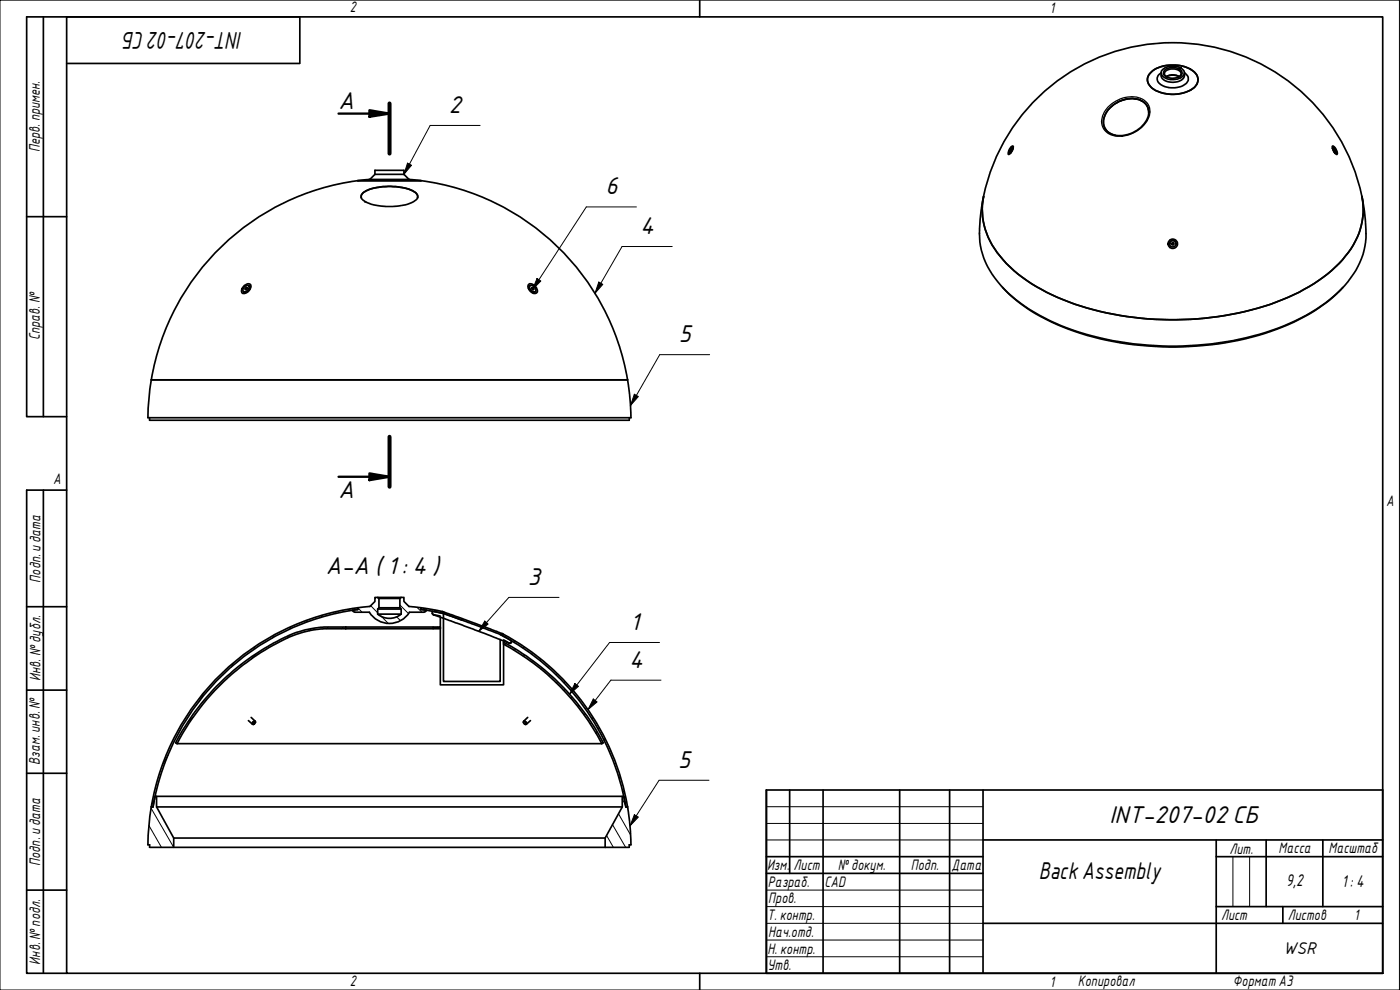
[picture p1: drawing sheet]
<svg xmlns="http://www.w3.org/2000/svg" width="420mm" height="297mm" viewBox="0 0 420 297" stroke-linecap="round" stroke-linejoin="round" font-family="sans-serif">
<g fill="none" stroke="#000" stroke-width=".3">
<path d="M113.2 179.2l.5 .6M70 198.9l-.7 1.4M76.6 194l-.6 .9M77.1 196l-1.7 1.8M82.2 190.5l-.5 .9M87.1 190.5l-.9 1M87.4 188l-.5 .8M92.1 186.1l-.4 .7M93.5 188.6l-.7 .7M96.6 184.6l-.3 .7M98.5 188.1l-.5 .5M101 183.5l-.4 .6"/>
<path d="M103 188.1l-.5 .5M105.1 182.7l-.3 .5M107.4 182.4l1.2 1.3M111.3 181.7l2 2.2M114.4 184.8l2.1 2.2M119.1 185.1l1 1.1M120 181.5l2.6 2.6M125.2 182.2l1.4 1.5M127.2 182.5l-.3 .4M130.6 183.1l-.3 .4M131.3 188.1l-.5 .5M151.8 190.7l-.3 .4"/>
<path d="M151.8 193.1l-.3 .4M154.6 192.3l-.3 .4M154.7 194.7l-.4 .4M157.2 194l-.2 .4M157.4 196.5l-.4 .4M159.8 195.8l-.2 .5M160.1 198.4l-.4 .3M162.4 197.9l-.3 .3M164.8 199.9l-.2 .4M58.1 215l-1.8 1.8M61.4 207.6l-1.6 2.8M162.6 200.3l-.4 .4"/>
<path d="M165 202.4l-.3 .3M167.2 202.1l-.3 .5M167.3 204.6l-.3 .3M169.5 206.9l-.3 .3M169.5 204.5l-.2 .4M171.7 209.2l-.4 .3M171.8 206.9l-.3 .5M173.7 211.6l-.3 .4M173.9 209.5l-.2 .5M175.7 214.2l-.4 .4M176 212.3l-.3 .5M177.5 216.9l-.4 .3"/>
<path d="M177.9 215.3l-.2 .5M179.2 219.6l-.4 .4M179.8 218.4l-.2 .4M47 238.9v.1M50.5 226.5l-1.7 2.8M180.8 222.5l-.3 .4M181.6 221.6l-.3 .6M183.3 225.2l-.4 .5M184.7 228.9l-.2 .5M186.1 232.8l-.3 .6M186.8 239.8l.9 1.7M187.3 237.2l-.4 .6"/>
<path d="M44.7 247.7l3.8 6.5M45.3 242.5l6.8 11.7M46.3 240.1l-.8 1.3M182.1 250.7l2 3.5M183.8 247.4l4 6.8M185.6 244.1l3.6 6.4M188.3 241.8l-.2 .3 .4 .6"/>
</g>
<g fill="none" stroke="#000" stroke-width=".51">
<path d="M310.6 30.2a57.9 57.9 0 0 1 64.1-12.7 57.9 57.9 0 0 1 35.1 55.1 26.1 26.1 0 0 1-10.8 17.3 66.8 66.8 0 0 1-31.1 12.6 92.1 92.1 0 0 1-52.7-6.2 41.3 41.3 0 0 1-18.1-15.2 23.3 23.3 0 0 1-2.9-16.1 58 58 0 0 1 16.4-34.8zM344.7 33.6a7.8 7.8 0 0 1-5.7 6.6 5.9 5.9 0 0 1-7.5-1.9 6.1 6.1 0 0 1 3.1-7.1 7.4 7.4 0 0 1 9.3 .1 3.6 3.6 0 0 1 .8 2.4 4.4 4.4 0 0 0-4.8-4.1 8.4 8.4 0 0 0-8.7 7 4 4 0 0 0 3.5 4M345.1 22.1a10.2 10.2 0 0 1 9-2.4 6.1 6.1 0 0 1 5.4 3.8 4.4 4.4 0 0 1-3.7 4.2 10.9 10.9 0 0 1-10.6-1.7 2.73 2.73 0 0 1-.1-3.9zM345.2 21.9a10.7 10.7 0 0 1 11.2-1.5 3.9 3.9 0 0 1 3 4.3 6.8 6.8 0 0 1-6.1 3.5 10.8 10.8 0 0 1-7.9-2.1 2.8 2.8 0 0 1-.2-4.2zM348.5 21.8a2 2 0 0 0-1.2 2 2 2 0 0 0 1.4 1.8 6.7 6.7 0 0 0 7.5-.8 1.92 1.92 0 0 0-.7-3M348.5 21.9a2.43 2.43 0 0 0 2.7 2.7 3.5 3.5 0 0 0 4.3-1.9v-.8M348.7 21.1a4.8 4.8 0 0 1 6.6 .1 1.97 1.97 0 0 1-1.9 2.5 4.1 4.1 0 0 1-4.8-1.5l-.1-.6zM349.6 21a3.8 3.8 0 0 1 5 .4 1.53 1.53 0 0 1-1.6 2 3.4 3.4 0 0 1-3.8-1.3zM350 23a3.5 3.5 0 0 1 3.9 0M350.1 23a4.1 4.1 0 0 1 3.7 0M350.1 23a1.16 1.16 0 0 1-.6-1.3 1.16 1.16 0 0 1 1.2-.8 3.1 3.1 0 0 1 3.8 1l-.2 .8-.5 .3M107.4 54.2h19"/>
<path d="M108.4 59.4a2.39 2.39 0 0 1 2.1-2.4 18.5 18.5 0 0 1 13.8 .5l.9 .9 .1 1M108.9 57.9a15.8 15.8 0 0 1 11.2-1.7l2.6 .6a3.1 3.1 0 0 1 2.6 2.4 4.7 4.7 0 0 1-3.6 2.3 19.9 19.9 0 0 1-12-.9 1.56 1.56 0 0 1-1.2-1.1 1.56 1.56 0 0 1 .4-1.6zM111 53.8a72.5 72.5 0 0 0-65.6 60.1M112.5 52.3l-1.5 1.5h11.7l-1.5-1.5M112.5 52.3v-1.2h8.7v1.2M112.5 52.3h8.7M122.7 53.8a72.5 72.5 0 0 1 65.6 60.1M295.2 59a21.3 21.3 0 0 0 5.9 19 51.5 51.5 0 0 0 23.4 13.9 93.8 93.8 0 0 0 60.4-2 44.1 44.1 0 0 0 20.5-15.2 21.1 21.1 0 0 0 3.3-15.7M303.1 45.1l.2 .1M303.3 44.2l.5-.4 .3 .2-.3 1.2a1.09 1.09 0 0 1-1.2 1l.1-.9zM303.3 44.8l.2 .2-.4 .3zM303.3 44.8l.2 .1"/>
<path d="M303.4 44.3l.4-.1v.4a1.2 1.2 0 0 1-1 1.2zM303.5 45.5l-.4 .5-.3-.1M303.8 44.2l.2 .2-.2 .5M303.9 44.4l.1 .1M304 44.4l-.8 1.6M399.9 43.8a2.54 2.54 0 0 1 1.4 2.5 1.93 1.93 0 0 1-1.4-2.1zM399.9 44.4l.5 1.1 .5 .5M400 44.4l-.1 .1M400.1 44.2l.5 .3a1.05 1.05 0 0 1 .4 1.4l-.5-.4zM400.2 44.2l-.2 .1 .1 .6M400.4 45.5l.3 .5 .4-.1M400.5 44.8l.2 .6z"/>
<path d="M400.6 44.9l-.1 .1M400.8 45.2l-.1 .1M351 73.1a.98 .98 0 0 1 .9-.9 .98 .98 0 0 1 1 .9M351.6 73.1l.3-.3 .3 .1 .1 .3-.2 .3-.4-.1zM351.6 73.1l.1 .3 .4 .1 .2-.3M73.3 85.6l.4-.1a.87 .87 0 0 1 1.2-.3 .87 .87 0 0 1 .3 1.2 1.88 1.88 0 0 1-2.6 1.4l-.1-.5 .1-.7zM73.6 86.5l.3-.3 .3 .1v.4l-.4 .2h-.3zM73.6 86.5l.3 .4M73.9 86.2l.3 .3M74 87.6l-.2 .1M74.2 86.6l-.3 .2M74.7 85.7a1.43 1.43 0 0 1-1.6 1.9 1.24 1.24 0 0 1 .3-1.6 1.24 1.24 0 0 1 1.5 0 1.43 1.43 0 0 1-1.9 1.5"/>
<path d="M74.9 86.5l-.2 .5-.8 .6M74.9 86.4v.3M158.6 85.5a1.65 1.65 0 0 1 2.4 .9 1.05 1.05 0 0 1-.1 1.6 1.05 1.05 0 0 1-1.6-.4l-.8-1.3zM158.8 86.5l.3 .5 .7 .6M158.8 86.4l.1 .3M159.1 85.7a1.28 1.28 0 0 0 .2 1.5 1.28 1.28 0 0 0 1.4 .3M159.1 85.6a1.45 1.45 0 0 1 1.6 1.9 1.4 1.4 0 0 1-1.6-1.9zM159.6 86.2l.4 .1 .1 .6-.5-.4zM159.6 86.6l.3 .3M159.7 87.6l.3 .1M160 86.3l-.4 .2M160.2 86.7l-.2 .2"/>
<path d="M300.9 86.2a52.7 52.7 0 0 0 23.5 13.9 93.9 93.9 0 0 0 62.3-2.7 48.2 48.2 0 0 0 16.3-11.2M45.4 114h142.9M45.4 113.9l-.8 6.2-.2 5.2M188.3 113.9l.7 5.2 .4 6.2M44.4 125.3h145M44.9 126.1h143.9M44.9 125.3v.8M188.8 125.3v.8M113.3 179.2h7.1M113.7 179.6h6.3M103.8 188.1h-3.5a33.9 33.9 0 0 0-19.2 5.4 71.3 71.3 0 0 0-28.4 29.4l.4 .2M103.8 188.6h-2.9a32.6 32.6 0 0 0-18.9 5 71.8 71.8 0 0 0-28.9 29.5"/>
<path d="M103.8 188.1v.5M103.8 188.1h26.2M103.8 188.6h26.2M106.5 183.7h4.4M107.4 182.9l-1.6 .2 .7 .5M107.4 182.9a72 72 0 0 0-61.5 59.2M107.4 182.4v.5M111 182l1.5-1.5v-1.3h.8l.4 .4v2.8l-.4 .3v1.6M111 182a72.5 72.5 0 0 0-65.6 60.1M113.3 182.7h7.1M113.4 184.3a5.6 5.6 0 0 0 7 0M113.7 182.4h6.3"/>
<path d="M126.4 182.4v.5M126.4 182.9l1.6 .2-.3 .4-.4 .1M126.4 182.9l6.7 1.2-3.4-.7v.6M127.3 183.7h-4.4a7.1 7.1 0 0 1-12.1 0M129.7 184l.3 .4 2.1 .4M129.7 184l.3 .5 12 4.3 10.8 4.2a.42 .42 0 0 0 .5-.1 .42 .42 0 0 0 .2-.4M130 188.1h2.1v.5h-2.1zM132.1 185.2v20.3h19v-13.2M132.7 183.5l.3 .1 .1 .5M132.7 183.5l-4.7-.9-5.3-.6-1.5-1.5v-1.3h-.8l-.4 .4v2.8l.4 .3v1.6h-7.1M132.8 183.5l18.1 6.7M133.1 184.1l13.3 4.9a28.4 28.4 0 0 1 7.1 3.2v.3"/>
<path d="M133.1 184.1v20.4h17v-12.6M133.1 184.1l5.5 1.9M150.2 190.4a72 72 0 0 1 37.6 51.7M150.8 190.2a72.5 72.5 0 0 1 37.5 51.9M150.9 190.2l-.7 .2M151.1 192.7a72.3 72.3 0 0 1 29.9 30.2l-.4 .2a71.5 71.5 0 0 0-29.5-29.8zM151.1 192l1.7 .9M153.5 192.5a.51 .51 0 0 1-.8 .5M74.5 216.2l1.3 1.1M75.4 215.3l1.2 1.1M75.9 216.8l.5-.3a.45 .45 0 0 1 .1 .6 .45 .45 0 0 1-.7 .1zM76.6 216.8v-.3a.56 .56 0 0 0-.7 .1 .56 .56 0 0 0 0 .7h.2"/>
<path d="M157.1 216.8v-.3a.56 .56 0 0 1 .8 .1 .56 .56 0 0 1 0 .7h-.3M157.2 216.5a.49 .49 0 0 1 .6 .2 .49 .49 0 0 1-.1 .6l-.5-.3zM158.4 215.3l-1.2 1.1M159.2 216.2l-1.2 1.1M47 238.9h139.8M53.1 223.1h127.5M187.2 239l.6 3.1M187.3 238.9h-.5v3.2l-5.2 9.3v2.8M45.9 242.1h-.5l-.8 6.2-.2 5.2h.5v.7M45.9 242.1l.6-3.2h.5v3.2l5.1 9.3v2.8h-7.2M47 242.1h139.8M52.1 254.2h136.7"/>
<path d="M52.1 251.4h129.5M187.8 242.1h.5M188.3 242.1l1 9.3 .1 2.1h-.6v.7"/>
<circle cx="351.9" cy="73.1" r="1.42"/>
<circle cx="352" cy="73.1" r=".96"/>
</g>
<g fill="#000">
<circle cx="344.7" cy="33.6" r=".25"/>
<circle cx="109.5" cy="60.6" r=".25"/>
<circle cx="351" cy="73.1" r=".25"/>
<circle cx="352.9" cy="73.1" r=".25"/>
<circle cx="138.6" cy="186" r=".25"/>
</g>
<path d="M332.6 32.1a9 9 0 0 1 10.8-2 4.5 4.5 0 0 1 .5 6.7 9.2 9.2 0 0 1-11.3 3.3 4.6 4.6 0 0 1-.8-7zM335.2 30.8a6.9 6.9 0 0 1 8.7 .4 3.6 3.6 0 0 1 .8 2.4M303.3 45.8v.1M336.7 40.7v.2M400.6 44.2v.2M352.9 73.1h.5" fill="none" stroke="#000" stroke-width=".38"/>
<path d="M116.9 31v15.1M116.9 131v15" fill="none" stroke="#000" stroke-width="1.2"/>
<path d="M101.6 34.1h15.3M110.9 33.1l6 1-6 .9zM101.6 143.1h15.3M110.9 142l6 1.1-6 1z" fill="none" stroke="#000" stroke-width=".7"/>
<g fill="#000">
<path d="M110.9 33.1l6 1-6 .9z" fill-rule="evenodd"/>
<path d="M110.9 142l6 1.1-6 1z" fill-rule="evenodd"/>
</g>
<path d="M20 5.1h395v286.9h-395zM210 0v5.1M210 292v5" fill="none" stroke="#000" stroke-width=".51"/>
<path d="M0 0h420v297h-420z" fill="none" stroke="#000" stroke-width=".3"/>
<g fill="none" stroke="#000" stroke-width=".51">
<path d="M230 237h185v55h-185zM237 237v25.1M247 237v55M270 237v55M285 237v55M295 237v55M230 257h65M295 252h120M365 257h50M365 252v40M380 252v20M397 252v20"/>
<path d="M230 262.1h65M295 277h120M365 272h50M385 272v5"/>
</g>
<path d="M230 242h65M230 247.1h65M230 252h65M370 257v15M375 257v15M230 267.1h65M230 272h65M230 277h65M230 282.1h65M230 287.1h65" fill="none" stroke="#000" stroke-width=".3"/>
<path d="M13 5.1v119.9M20 19h70v-13.9h-82v119.9h12M8 65h12M13 147.1v144.9M20 147.1h-12v144.9h12M8 182h12M8 207.1h12M8 232h12M8 267.1h12" fill="none" stroke="#000" stroke-width=".51"/>
<g fill="none" stroke="#000" stroke-width=".3">
<path d="M144.1 37.6h-15l-7.9 14.7M122.3 48.9l1.2 .7-2.3 2.7zM191 62.1h-15l-16.2 24.8M201.7 74h-15l-8.1 14M161.2 83.6l1.1 .7-2.5 2.6zM179.7 84.6l1.2 .7-2.3 2.7zM190.4 118.3l1.2 .7-2.4 2.7zM213 106.4h-15l-8.8 15.3M167.8 179.2h-15.1l-9 10.2M145.5 186.4l1 .8-2.8 2.2zM197.9 192.8h-15l-12 15.5M172.5 205.1l1.1 .8-2.7 2.4z"/>
<path d="M178.1 209.7l1.1 .9-2.7 2.3zM198.4 204.1h-15.1l-6.8 8.8M212.8 234.1h-15l-8.7 13.7M190.4 244.5l1.2 .7-2.5 2.6z"/>
</g>
<g fill="#000">
<path d="M122.3 48.9l1.2 .7-2.3 2.7z" fill-rule="evenodd"/>
<path d="M161.2 83.6l1.1 .7-2.5 2.6z" fill-rule="evenodd"/>
<path d="M179.7 84.6l1.2 .7-2.3 2.7z" fill-rule="evenodd"/>
<path d="M190.4 118.3l1.2 .7-2.4 2.7z" fill-rule="evenodd"/>
<path d="M145.5 186.4l1 .8-2.8 2.2z" fill-rule="evenodd"/>
<path d="M172.5 205.1l1.1 .8-2.7 2.4z" fill-rule="evenodd"/>
<path d="M178.1 209.7l1.1 .9-2.7 2.3z" fill-rule="evenodd"/>
<path d="M190.4 244.5l1.2 .7-2.5 2.6z" fill-rule="evenodd"/>
</g>
<g font-size="7">
<text x="72.8" y="9.5" transform="rotate(180 72.8 9.5)">INT-207-02СБ</text>
<text x="101.6" y="32.6">A</text>
<text x="134.7" y="33.9">2</text>
<text x="181.7" y="58.3">6</text>
<text x="192.2" y="70.2">4</text>
<text x="203.7" y="102.7">5</text>
<text x="101.6" y="149.5">A</text>
<text x="97.8" y="172.2">A-A (1: 4 )</text>
<text x="158.4" y="175.5">3</text>
<text x="189.2" y="189">1</text>
<text x="188.8" y="200.3">4</text>
<text x="203.5" y="230.4">5</text>
<text x="333" y="246.9">INT-207-02 СБ</text>
<text x="311.7" y="263.8">BackAssembly</text>
</g>
<g font-size="4.9">
<text x="386" y="265.9">9,2</text>
<text x="402.7" y="266.2">1: 4</text>
<text x="385.1" y="286.2">WSR</text>
</g>
<g font-size="4.4">
<text x="105" y="3.7">2</text>
<text x="315" y="3.8">1</text>
<text x="11.9" y="45.6" transform="rotate(-90 11.9 45.6)">Перв. примен.</text>
<text x="12" y="102.2" transform="rotate(-90 12 102.2)">Справ. №</text>
<text x="16" y="145.2">A</text>
<text x="416" y="151.7">A</text>
<text x="12.2" y="174.8" transform="rotate(-90 12.2 174.8)">Подп. идата</text>
<text x="12.2" y="204.3" transform="rotate(-90 12.2 204.3)">Инв. №дубл.</text>
<text x="12" y="229.5" transform="rotate(-90 12 229.5)">Взам. инв. №</text>
<text x="369" y="256.1">Лит.</text>
<text x="383.7" y="256.1">Масса</text>
<text x="398.7" y="256.1">Масштаб</text>
<text x="12.1" y="259.8" transform="rotate(-90 12.1 259.8)">Подп. идата</text>
<text x="230.2" y="261.1">Изм.</text>
<text x="238.2" y="261.1">Лист</text>
<text x="251.5" y="261">№докум.</text>
<text x="273.4" y="261.2">Подп.</text>
<text x="285.6" y="261.2">Дата</text>
<text x="230.4" y="266.1">Разраб.</text>
<text x="247.4" y="266.1">CAD</text>
<text x="230.6" y="271.1">Пров.</text>
<text x="230.3" y="276.1">Т. контр.</text>
<text x="230.5" y="281.1">Нач.отд.</text>
<text x="366.5" y="276.1">Лист</text>
<text x="386.5" y="276.1">Листов</text>
<text x="406.4" y="276">1</text>
<text x="230.4" y="286.1">Н. контр.</text>
<text x="12.1" y="289.4" transform="rotate(-90 12.1 289.4)">Инв. №подл.</text>
<text x="230.3" y="291.1">Утв.</text>
<text x="105" y="295.9">2</text>
<text x="315" y="296.1">1</text>
<text x="323.5" y="295.8">Копировал</text>
<text x="370" y="295.8">Формат А3</text>
</g>
</svg>
